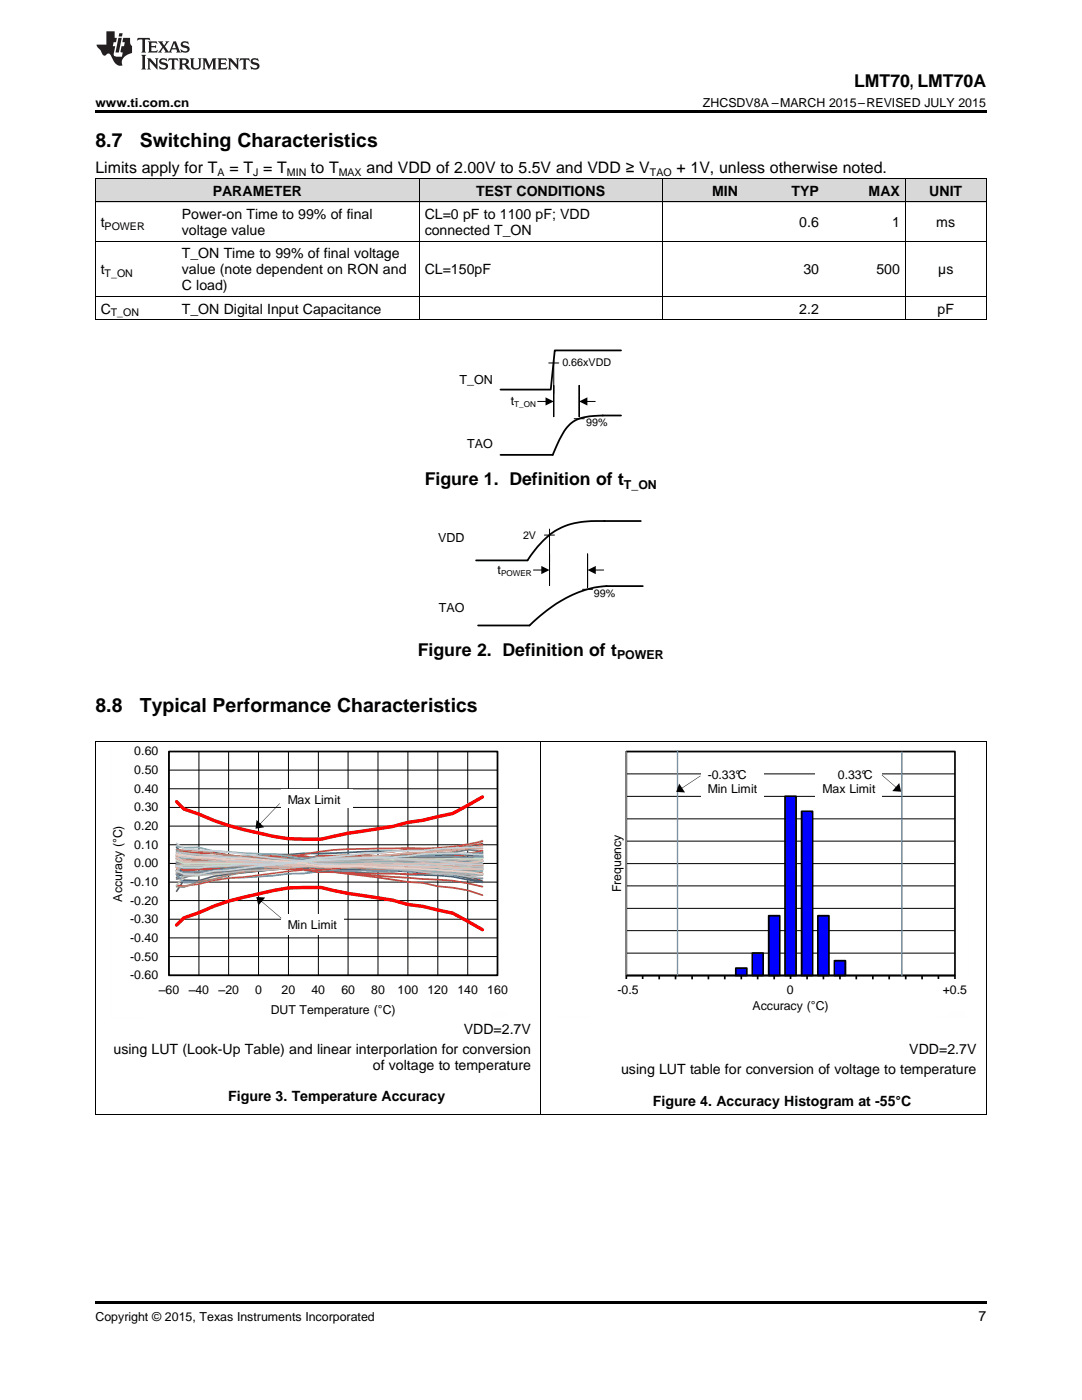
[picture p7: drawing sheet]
<svg xmlns="http://www.w3.org/2000/svg" width="216mm" height="279mm" viewBox="0 0 216 279" stroke-linecap="round" stroke-linejoin="round" font-family="sans-serif">
<g fill="#d8d8d8">
<path d="M19 35.7h16.2v4.7h-16.2z"/>
<path d="M35.2 35.7h48.5v4.7h-48.5z"/>
<path d="M83.7 35.7h48.5v4.7h-48.5z"/>
<path d="M132.2 35.7h16.1v4.7h-16.1z"/>
<path d="M148.3 35.7h16.2v4.7h-16.2z"/>
<path d="M164.5 35.7h16.2v4.7h-16.2z"/>
<path d="M180.7 35.7h16.1v4.7h-16.1z"/>
</g>
<path d="M19 259.7h177.8v.5h-177.8z" fill="#000"/>
<g fill="none" stroke="#000" stroke-width=".2">
<path d="M19.1 148.1v74.4M33.7 150h65.6v44.6h-65.6zM33.7 157.4h65.6M33.7 153.7h65.6M39.7 150v44.6M45.6 150v44.6M51.6 150v44.6M57.6 150v44.6M63.5 150v44.6M69.5 150v44.6M75.4 150v44.6M81.4 150v44.6"/>
<path d="M87.4 150v44.6M93.3 150v44.6M107.9 148.1v74.4M196.8 148.1v74.4M33.7 179.7h65.6M33.7 176h65.6M33.7 172.3h65.6M33.7 168.6h65.6M33.7 164.9h65.6M33.7 161.1h65.6M33.7 190.9h65.6M33.7 187.2h65.6"/>
<path d="M33.7 183.5h65.6M19 222.4h177.8"/>
</g>
<path d="M33.7 150h65.6v44.6h-65.6z" fill="none" stroke="#000" stroke-width=".34"/>
<path d="M96.3 170.9l-3-.1-3 .3-5.9-.2-3 .2-9-.2-2.9-.2h-6l-3 1-5.9-.1-6 .3-3-.2-2.9 .2-3-.2-3-1.8-1.5 1.4" fill="none" stroke="#637a35" stroke-width=".34"/>
<path d="M35.2 169.1l1.5 1.4 6 .4 5.9 .7 6 .2 5.9 .5 9 .2 5.9 .3h6l3-.2 2.9 .2 3-.2 3-.6 3-.1" fill="none" stroke="#2e517b" stroke-width=".34"/>
<path d="M35.2 169.8l1.5 1 3-.7h3l5.9 .9h11.9l14.9 .6h6l3-.2 2.9 .1 3 .3 3-.5 3-.1" fill="none" stroke="#7e2f2d" stroke-width=".34"/>
<path d="M96.3 170.2a60 60 0 0 1-11.9 .8l-9 .4h-5.9l-6 .3-3-.9-5.9-.1-6 .6-8.9 .4-3 .3-1.5-1" fill="none" stroke="#513d69" stroke-width=".34"/>
<path d="M96.3 168.4l-6 1.1-8.9 .2-17.9 .6h-3l-3 .3-2.9-.1-11.9 .7-3-.2-3 .5-1.5-.7" fill="none" stroke="#2b6f82" stroke-width=".34"/>
<path d="M96.3 168.4l-3 .3-3 .5-14.9 .1a81.4 81.4 0 0 0-14.9 1.2l-3 .7-2.9 .5-6 1.3a94.5 94.5 0 0 0-11.9 .9l-1.5-.1" fill="none" stroke="#a35f27" stroke-width=".34"/>
<path d="M35.2 172.9l1.5 .8 3 .4 5.9 .3 9-.9 2.9-.6 3-.2 3-1.5 6 .1a85.3 85.3 0 0 0 14.9 .2 26.3 26.3 0 0 1 11.9 1.6" fill="none" stroke="#355c8a" stroke-width=".34"/>
<path d="M35.2 172.5l1.5 .7 3-.2 3 .3 5.9-.1 6-.7 2.9 .3 12 .3 2.9 .2h3l6 .5 3-.1 5.9 .3 3 .7 3 1.2" fill="none" stroke="#8c3533" stroke-width=".34"/>
<path d="M35.2 170.6l1.5 .5 3 .1 8.9 .8 6-.3 2.9 .3 20.9 .7 8.9-.1 6 .7 3 1" fill="none" stroke="#70883c" stroke-width=".34"/>
<path d="M35.2 172.2l1.5 .5 3 .1a143.4 143.4 0 0 1 14.9-.2l2.9-.1 6 .8 3-.1 5.9 .3 3-.1 3 .3 3 .1 8.9 .7 6 1.5" fill="none" stroke="#5b4575" stroke-width=".34"/>
<path d="M35.2 172.6l1.5 .8 3-.3 3 .1 2.9-.1 3 .3 6-.3 5.9 .3 3-.7 3-.1 11.9 .2a105.4 105.4 0 0 0 11.9-.3l6 .9" fill="none" stroke="#327d91" stroke-width=".34"/>
<path d="M35.2 173.6l4.5-.2a209.6 209.6 0 0 0 17.8-.1l3 .1 3-.5 17.9 .5 3-.1a40.3 40.3 0 0 1 11.9 1" fill="none" stroke="#b66b2d" stroke-width=".34"/>
<path d="M35.2 173.8l1.5-1.1 6 .1 11.9-.1 2.9 .3a32.9 32.9 0 0 0 12 .9l5.9 .4h3l3 .2a59.2 59.2 0 0 1 14.9 1.6" fill="none" stroke="#3a6497" stroke-width=".34"/>
<path d="M35.2 173.1l1.5-1.9 3 .3 3 .1 2.9-.1 9 .5 5.9 .7 3 .9a361.7 361.7 0 0 0 26.8 2.2l6 1.2" fill="none" stroke="#9a3b39" stroke-width=".34"/>
<path d="M96.3 172.4l-3 .2-3-.5-3 .3-8.9 .3-3-.1-3 .4-2.9-.1-6 .3-3-.4h-5.9l-14.9 1.1h-3l-1.5 1.2" fill="none" stroke="#7a9543" stroke-width=".34"/>
<path d="M96.3 170.6l-3-.2-3 .1a105.8 105.8 0 0 0-14.9 1.3l-5.9 .6-6 .5h-3l-3 .4a150.1 150.1 0 0 0-14.8 1.6l-3 .9-3-.2-1.5 2.3" fill="none" stroke="#644c80" stroke-width=".34"/>
<path d="M96.3 170.7a157.6 157.6 0 0 0-17.9 .8l-6 .2-2.9-.2h-3l-3 .2-3 .9-5.9 .7-6 .5-3-.1-5.9 1-3 .1-1.5-.2" fill="none" stroke="#37899f" stroke-width=".34"/>
<path d="M96.3 172.6l-14.9-.2-9 .1-5.9-.2-3 .1-3 .8-3 .3-2.9-.1-6 .6-5.9-.3-3 .5-3 .1-1.5 .2" fill="none" stroke="#c77532" stroke-width=".34"/>
<path d="M35.2 172.7l1.5-.6 3-.4 5.9 .2 3 .4 6 .1 5.9 .3 3 .6 17.9 .6a88.4 88.4 0 0 1 14.9 1.4" fill="none" stroke="#3f6da3" stroke-width=".34"/>
<path d="M35.2 170.2l1.5-.3 3 .4h3l11.9 1.8 5.9 .5 3 1 17.9 2.4 3 .2 2.9 .7 3 .3 3 .5 3 .9" fill="none" stroke="#a5403e" stroke-width=".34"/>
<path d="M35.2 173.9l1.5-1.2 3 .3a101.8 101.8 0 0 1 14.9-.1l5.9-.1a76.3 76.3 0 0 0 11.9 .3l9 .3 3-.3 2.9 .3 6 .3 3 .9" fill="none" stroke="#84a148" stroke-width=".34"/>
<path d="M96.3 173.5l-3-.4-3-.1-8.9 .4-3-.1-8.9 .4-6 .3-3-.8-3-.2-2.9-.5-17.9 .7-1.5 1" fill="none" stroke="#6c538a" stroke-width=".34"/>
<path d="M35.2 171.3l1.5 .2 3 .1a67.3 67.3 0 0 1 14.9-.1l5.9 .1 3 .6 20.9 .4 5.9 .4h6" fill="none" stroke="#3c93ab" stroke-width=".34"/>
<path d="M35.2 171.4l4.5 .3h3l5.9 .3 11.9-.2 3-.9 6-.2 5.9 .6 6-.2 3 .3h11.9" fill="none" stroke="#d67e36" stroke-width=".34"/>
<path d="M96.3 170l-14.9 1.4-9 .3-5.9 .5-3 .1-3-.6-3 .5-11.9-.4-10.4 .6" fill="none" stroke="#4473ac" stroke-width=".34"/>
<path d="M96.3 170.3l-11.9 1-3-.1a189.3 189.3 0 0 1-17.9 .8l-3 .7-5.9 .4-6-.2-3 .3-8.9 .5-1.5-1" fill="none" stroke="#af4542" stroke-width=".34"/>
<path d="M35.2 172.6l4.5-.1 3-.3 2.9 .2a94.8 94.8 0 0 1 17.9 .8h14.9l3 .1 3 .3h2.9l3-.2 3 .3 3-.3" fill="none" stroke="#8caa4d" stroke-width=".34"/>
<path d="M96.3 169.8l-3-.2-3 .6-3 .1a244.7 244.7 0 0 0-23.8 2.3 77.3 77.3 0 0 0-14.9 1l-5.9 .5-3 .1-3 1-1.5 .2" fill="none" stroke="#725893" stroke-width=".34"/>
<path d="M96.3 171.9l-6 1.3-3 .1-5.9 .5-3-.1-3 .2-3-.2-8.9 .2-3 .4-3 .1-2.9 .4-9 .4-5.9 .8-3 .1-1.5-1.6" fill="none" stroke="#409cb5" stroke-width=".34"/>
<path d="M96.3 169.8l-3 .6-3 1-8.9 .9-3 .1-14.9 1.3-3-.1-11.9 1.4-3 .3-2.9 .4-3 .7-3 .4-1.5-.1" fill="none" stroke="#e2863a" stroke-width=".34"/>
<path d="M96.3 171l-3 1-3 .5-3 .1a84.1 84.1 0 0 1-11.9 .4h-3a294.7 294.7 0 0 0-26.8 .3l-5.9 .7-3 .1-1.5-.3" fill="none" stroke="#487ab6" stroke-width=".34"/>
<path d="M96.3 172.4l-6 1.7a105.3 105.3 0 0 1-11.9 .2h-6l-5.9-.3-3 .1-3-.6a166.9 166.9 0 0 0-14.9-.8l-10.4 .5" fill="none" stroke="#b94946" stroke-width=".34"/>
<path d="M96.3 167.8l-6 2.3-8.9 .6-11.9 1.1a94.2 94.2 0 0 1-12 .8 125.4 125.4 0 0 0-14.8 2.8l-3 .5-3 1.1h-1.5" fill="none" stroke="#94b452" stroke-width=".34"/>
<path d="M96.3 170.9l-3 1.1-3 .6-20.8-.3-6-.3a123.3 123.3 0 0 1-14.9 1.3l-3 .5-2.9 .1-6 .9-1.5-.6" fill="none" stroke="#795d9b" stroke-width=".34"/>
<path d="M35.2 169.6l1.5 2.6 3-1.4 3 .2h2.9l11.9 .7 9-.4a104.3 104.3 0 0 1 11.9-.3l6-.3 2.9-.3 9-.1" fill="none" stroke="#44a5bf" stroke-width=".34"/>
<path d="M96.3 168.8a225.2 225.2 0 0 1-23.9 2.2l-8.9 .4-3-.6a121.3 121.3 0 0 0-14.9 .5l-8.9 .2-1.5 .5" fill="none" stroke="#ef8e3e" stroke-width=".34"/>
<path d="M96.3 171.2h-3l-3-.3h-8.9l-14.9 .5-3-.1a50.7 50.7 0 0 1-14.9 .9l-5.9 .4-3-.6-4.5 .2" fill="none" stroke="#5e88bf" stroke-width=".34"/>
<path d="M96.3 167.9a63.6 63.6 0 0 1-14.9 1.5l-3 .6-11.9 1.2-3-.1-8.9 .4a72.8 72.8 0 0 1-17.9 .3l-1.5 .2" fill="none" stroke="#c25f5d" stroke-width=".34"/>
<path d="M35.2 171l1.5-.4 3 .7 3 .3h2.9l3 .1a55.6 55.6 0 0 1 14.9 .4l3 .3 20.8 .1 3 .2h3l3 .1" fill="none" stroke="#9fbd66" stroke-width=".34"/>
<path d="M35.2 170.6l1.5-.2 6 .8h5.9a68.7 68.7 0 0 0 14.9-.1l3 .3 3 .1 8.9 .1 3-.2 5.9 .4 3-.2 3 .3 3-.1" fill="none" stroke="#876fa6" stroke-width=".34"/>
<path d="M96.3 171.1l-9 .5-2.9-.1a84.5 84.5 0 0 1-12 .6l-8.9 .5a140.1 140.1 0 0 1-17.9 .2l-2.9 .3-3-.3-3 .4-1.5-.1" fill="none" stroke="#5bafc7" stroke-width=".34"/>
<path d="M35.2 170.9l1.5 .4 11.9 .4a420.3 420.3 0 0 0 26.8 .8l6 .2 3-.1 11.9 .1" fill="none" stroke="#f69956" stroke-width=".34"/>
<path d="M35.2 169l1.5 .2 3-.1 3 .8 11.9 .6 5.9 .9 3 1.2 3 .2a448.6 448.6 0 0 0 26.8 1.3l3-.2" fill="none" stroke="#7e9bc7" stroke-width=".34"/>
<path d="M35.2 169.5l4.5 .3a100.4 100.4 0 0 0 14.9 1.5l5.9 .8 3 .5 8.9 .7 3 .1h3a77 77 0 0 0 11.9 .6l3 .5 3 .1" fill="none" stroke="#c97e7d" stroke-width=".34"/>
<path d="M35.2 173.1l1.5-.3 3 .3 8.9-.2h8.9l3-.6 3-.3 3 .3 8.9 .1a76.8 76.8 0 0 1 11.9 .6l3-.1 3 .5 3-.1" fill="none" stroke="#adc583" stroke-width=".34"/>
<path d="M35.2 172.4l4.5-.5 3 .7a92.3 92.3 0 0 0 14.8-.3l3-.1 3-.7 17.9 .4 3 .3 2.9-.1 9 .4" fill="none" stroke="#9a89b2" stroke-width=".34"/>
<path d="M35.2 171.2l1.5-.4 8.9 .9 9 .6 2.9-.1 3 .3 3-.5a105.3 105.3 0 0 0 11.9 0l3 .3h6l2.9-.3 3 .2 3-.1 3-.4" fill="none" stroke="#7cb9ce" stroke-width=".34"/>
<path d="M96.3 169.3h-3l-3 .4-8.9 .5-11.9 1.1a94.1 94.1 0 0 1-12 .7l-2.9 .4-9 .3-5.9-.5-3 .2-1.5 .6" fill="none" stroke="#f6a879" stroke-width=".34"/>
<path d="M35.2 171.4l1.5-1 3 .1 3 .4 5.9 .5a695.2 695.2 0 0 0 35.8 2.2l5.9 .1 3 .2 3-.1" fill="none" stroke="#94aace" stroke-width=".34"/>
<path d="M96.3 172.8a83.9 83.9 0 0 1-11.9-.2h-9l-8.9-.3-3-.2-3 .4h-5.9l-6-.5-8.9 .3-3-.2-1.5 1.7" fill="none" stroke="#cf9493" stroke-width=".34"/>
<path d="M96.3 171.7l-3-.1-3 .3-8.9-.3-17.9 .5-3 .9-5.9 .6-6 .2-3 .4-8.9 .6-1.5 1.9" fill="none" stroke="#b8cc97" stroke-width=".34"/>
<path d="M35.2 174.2l1.5-2.1 3-.1 3-.1 2.9 .2 3-.1 11.9 .6 3-.3h3l3 .4 2.9 .2a121.9 121.9 0 0 1 14.9 1.2l9 .5" fill="none" stroke="#a99cbc" stroke-width=".34"/>
<path d="M35.2 171.5l4.5-.3 3 .4 5.9 .3a73.7 73.7 0 0 0 14.9 1l11.9 .3 11.9 .6 9 .7" fill="none" stroke="#93c2d3" stroke-width=".34"/>
<path d="M35.2 170.8l4.5 .2 3 .7 2.9-.4 11.9 1a77.4 77.4 0 0 0 14.9 .8l3-.1a166.2 166.2 0 0 0 14.9-.3l6-.1" fill="none" stroke="#f6b490" stroke-width=".34"/>
<path d="M35.2 171.8l1.5 .2 6-.1 2.9 .3 3-.1 6 .3 5.9-.1 3 .2 6-.1 8.9-.3 3 .2 8.9 .2 3 .4h3" fill="none" stroke="#a8b8d5" stroke-width=".34"/>
<path d="M35.2 171.5l4.5 .6h3l11.9 1h2.9a70.4 70.4 0 0 1 12-.5h2.9a158.6 158.6 0 0 1 17.9 .6l3 .2 3-.2" fill="none" stroke="#d6a8a8" stroke-width=".34"/>
<path d="M35.2 172.8l10.4-.2 3-.3 17.9 .2 3 .2 5.9-.2 6 .1 3 .2 8.9 .3 3 .4" fill="none" stroke="#c4d4ab" stroke-width=".34"/>
<path d="M35.2 170.1l4.5 .5 8.9 .6 6 .7 20.8 1.2 6 .5 5.9 .8 3 .1 3 .4 3 .3" fill="none" stroke="#b8aec7" stroke-width=".34"/>
<path d="M35.2 170.2l4.5 .8a151 151 0 0 1 20.8 1.5 308.8 308.8 0 0 0 29.8-.1l3-.1 3-.5" fill="none" stroke="#a7ccda" stroke-width=".34"/>
<path d="M35.2 170.4l1.5 .5 3 .4 3-.1 2.9 .7 9 .5h2.9l3 .4 3-.2 14.9-.1 6-.2 2.9 .1 3-.3 3 .1 3-.3" fill="none" stroke="#f6c0a5" stroke-width=".34"/>
<path d="M35.2 168.3l1.5 1 3 .4a122.7 122.7 0 0 1 14.9 1.6l5.9 .5 3 .6 11.9 .5a83.5 83.5 0 0 0 11.9 .3l3 .2 3 .1 3-.2" fill="none" stroke="#bac6dc" stroke-width=".34"/>
<path d="M35.2 171.1l1.5 .9 6 .2a130.9 130.9 0 0 1 14.8 .5 148.7 148.7 0 0 0 17.9 .1l3 .3h3a105.4 105.4 0 0 1 11.9 .3l3 .1" fill="none" stroke="#ddbab9" stroke-width=".34"/>
<path d="M96.3 171.3l-17.9 .2a92.9 92.9 0 0 0-11.9 0h-3l-3 .7-3-.1-2.9 .5-11.9-.3h-6l-1.5-.6" fill="none" stroke="#cedbbc" stroke-width=".34"/>
<path d="M35.2 170.6l1.5 .5 6 .1 2.9 .4 9 .5 5.9-.3 3-.6h6a83.1 83.1 0 0 1 14.9 .6h2.9l6 .7h3" fill="none" stroke="#c6bed1" stroke-width=".34"/>
<path d="M96.3 170.6a60.7 60.7 0 0 0-14.9 .3l-3 .2h-3l-5.9 .4-9 .3-3 .5-2.9 .2h-6l-3 .3h-2.9l-3 .4-3-.1-1.5-.3" fill="none" stroke="#b9d5e0" stroke-width=".34"/>
<path d="M35.2 170.5l4.5 .6 5.9 .4 3-.2a107.2 107.2 0 0 1 14.9 1.5h6a327.7 327.7 0 0 1 26.8 1.6" fill="none" stroke="#f7ccb8" stroke-width=".34"/>
<path d="M96.3 169.1a105.8 105.8 0 0 0-11.9 .7l-6 .1-3 .4h-3l-8.9 .9-3 .6-3 .4-2.9 .3-9 1.2-2.9 .1-3 .7-3-.1-1.5-.6" fill="none" stroke="#c9d2e2" stroke-width=".34"/>
<path d="M96.3 159l-6 3.3-5.9 1.4-3 .4-3 .8-3 .5a83.5 83.5 0 0 0-11.3 2.1 41.7 41.7 0 0 1-15.5-1.9l-3-.8-2.9-1.1-3-1.2-3-1-1.5-1.5M35.2 184.6l1.5-1.4 3-1 3-1.4a89.2 89.2 0 0 1 14.8-3.6l6.6-.1a83.5 83.5 0 0 0 11.3 2.1l3 .5 3 .8 3 .4 5.9 1.3 6 3.3" fill="none" stroke="#f00" stroke-width=".68"/>
<path d="M56.1 157.5h14.2v3.7h-14.2z" fill-rule="evenodd" fill="#fff"/>
<path d="M55.8 160.3l-4.1 4.3zM51.2 163.6l1.5 1.5-1.7 .3z" fill="#000"/>
<path d="M56.1 182.5h12.5v4.1h-12.5z" fill-rule="evenodd" fill="#fff"/>
<path d="M52 179.7l4.1 3.6zM51.2 179l1.7 .1-1.4 1.6z" fill="#000"/>
<path d="M22.2 149.2v53.9M34.8 149.2h69.9M104.7 149.2v46.8M22.2 203.1h6.4M98.3 203.1h6.4" fill="none" stroke="#fefefe" stroke-width=".2" stroke-dasharray=".4 .1" stroke-linecap="butt"/>
<path d="M125 158.9h65.5M125 154.4h65.5M125 150h65.5M125 176.8h65.5M125 172.4h65.5M125 167.9h65.5M125 163.4h65.5M125 190.2h65.5M125 185.7h65.5M125 181.3h65.5" fill="none" stroke="#000" stroke-width=".2"/>
<path d="M125 150h65.5v44.7h-65.5z" fill="none" stroke="#000" stroke-width=".34"/>
<path d="M146.8 193.2h2.2v1.5h-2.2z" fill-rule="evenodd" fill="#00f"/>
<path d="M146.8 193.2h2.2v1.5h-2.2z" fill="none" stroke="#000" stroke-width=".34"/>
<path d="M150.1 190.2h2.2v4.5h-2.2z" fill-rule="evenodd" fill="#00f"/>
<path d="M150.1 190.2h2.2v4.5h-2.2z" fill="none" stroke="#000" stroke-width=".34"/>
<path d="M153.4 182.7h2.2v12h-2.2z" fill-rule="evenodd" fill="#00f"/>
<path d="M153.4 182.7h2.2v12h-2.2z" fill="none" stroke="#000" stroke-width=".34"/>
<path d="M156.6 158.9h2.2v35.8h-2.2z" fill-rule="evenodd" fill="#00f"/>
<path d="M156.6 158.9h2.2v35.8h-2.2z" fill="none" stroke="#000" stroke-width=".34"/>
<path d="M159.9 161.9h2.2v32.8h-2.2z" fill-rule="evenodd" fill="#00f"/>
<path d="M159.9 161.9h2.2v32.8h-2.2z" fill="none" stroke="#000" stroke-width=".34"/>
<path d="M163.2 182.7h2.2v12h-2.2z" fill-rule="evenodd" fill="#00f"/>
<path d="M163.2 182.7h2.2v12h-2.2z" fill="none" stroke="#000" stroke-width=".34"/>
<path d="M166.5 191.7h2.2v3h-2.2z" fill-rule="evenodd" fill="#00f"/>
<g fill="none" stroke="#000" stroke-width=".34">
<path d="M125 195.4v-.7h65.5v.7M128.2 194.7v.7M131.5 194.7v.7M134.8 194.7v.7M138.1 194.7v.7M141.4 194.7v.7M144.6 194.7v.7M147.9 194.7v.7M151.2 194.7v.7M154.5 194.7v.7M157.7 194.7v.7M161 194.7v.7"/>
<path d="M164.3 194.7v.7M166.5 191.7h2.2v3h-2.2zM167.6 194.7v.7M170.9 194.7v.7M174.2 194.7v.7M177.4 194.7v.7M180.7 194.7v.7M184 194.7v.7M187.2 194.7v.7"/>
</g>
<path d="M125 150v44.7" fill="none" stroke="#868686" stroke-width=".25"/>
<path d="M111 148.9v54.1M123.6 148.9h69.9M193.5 148.9v47M111 202.9h6.4M187.1 202.9h6.4" fill="none" stroke="#fefefe" stroke-width=".2" stroke-dasharray=".4 .1" stroke-linecap="butt"/>
<g fill="#fff">
<path d="M121.9 195.4h6.9v4.2h-6.9z" fill-rule="evenodd"/>
<path d="M186.8 195.4h6.7v4.2h-6.7z" fill-rule="evenodd"/>
<path d="M155.7 195.4h4v4.2h-4z" fill-rule="evenodd"/>
</g>
<path d="M135.2 149.8v44.9M180 150v44.8" fill="none" stroke="#4a7ebb" stroke-width=".26"/>
<path d="M139.9 152.5h12.6v7h-12.6z" fill-rule="evenodd" fill="#fff"/>
<path d="M135.8 157.4l4-2.5zM135.5 156.4l1.2 1.8-1.8-.2z" fill="#000"/>
<path d="M162.7 152.5h13.2v7h-13.2z" fill-rule="evenodd" fill="#fff"/>
<path d="M176 154.6l3 2.7zM179.4 156.3l.4 1.7-1.8-.1z" fill="#000"/>
<path d="M106.4 113.8h1.8M109.7 116.8v-6.2v6.2M117.2 117.2v-6.6v6.6M118.7 113.8h1.8M19 148h177.8" fill="none" stroke="#000" stroke-width=".2"/>
<path d="M108 112.9l1.7 .9-1.7 .8zM117.2 113.8l1.7-.9v1.7z" fill="#000"/>
<path d="M99.3 112.3h6.8v3.1h-6.8z" fill-rule="evenodd" fill="#fff"/>
<path d="M107.3 80.1h1.8M110.5 83.2v-6.3v6.3M115.6 83.2v-6.3v6.3M117 80.1h1.8M108.6 106.8h2M109.7 105.6v6.6M116.2 117.6h2" fill="none" stroke="#000" stroke-width=".2"/>
<path d="M123.9 69.9h-13.2l-.8 7.9h-10M120.6 104h7.3M120.7 104h-1.8a14 14 0 0 0-12.8 6.6l-.8 1.2h-10.3M121 117h7.3M121.1 117a23.1 23.1 0 0 0-14 6.5l-1.4 1.3h-10.3" fill="none" stroke="#000" stroke-width=".36"/>
<path d="M108.9 79.3l1.6 .8-1.6 .8zM115.6 80.1l1.6-.8v1.6z" fill="#000"/>
<path d="M101.9 78.6h5v3.2h-5z" fill-rule="evenodd" fill="#fff"/>
<g fill="none" stroke="#000" stroke-width=".2">
<path d="M19 35.6h177.8M19.1 35.7v28.2M83.6 35.7v28.2M132.1 35.7v28.2M180.6 35.7v28.2M196.8 35.7v28.2M19 59.1h177.8M19 48.1h177.8M19 40.3h177.8M19 63.8h177.8M109.5 72.4h2M110.5 71.9v6.6"/>
<path d="M114.6 83.6h2"/>
</g>
<path d="M120.2 82.9h3.7M120.3 82.9a10.8 10.8 0 0 0-6.2 1.5 15.6 15.6 0 0 0-3.8 6.4h-10.4" fill="none" stroke="#000" stroke-width=".36"/>
<path d="M19 22h177.8v.5h-177.8zM19 63.8l.2 .1zM83.6 63.8l.1 .1zM132.1 63.8l.1 .1zM180.6 63.8l.1 .1zM196.7 63.8l.1 .1z" fill="#000"/>
<g fill="#231f20">
<path d="M27.5 7.6l-.1 .5 .4-.2h.6v.1v2.1l-.2 .4h1l-.3-.4v-2.1l.1-.1h.5l.5 .2-.2-.5zM29.5 8.3l.2 .3v1.5l-.2 .4h1.8l.2-.6a1.04 1.04 0 0 1-1.3 .2v-.7h.6l.3 .2v-.6l-.3 .2h-.6v-.6l.8-.1 .4 .3-.2-.5zM31.5 8.3l.9 1.1-.9 1.1h.8l-.2-.2 .5-.7 .4 .7-.2 .2h1.5l-.1-.2 .1-.4h.9l.1 .4-.2 .2h1l-.3-.3-.7-1.9h-.5l-.9 2-.8-1 .9-1h-.8l.1 .3-.3 .5-.4-.6 .2-.2zM34.7 8.6l.4 1h-.7zM36.3 8.4a.63 .63 0 0 0-.2 .7 .63 .63 0 0 0 .6 .4l.6 .2 .1 .2a.75 .75 0 0 1-.7 .4 .75 .75 0 0 1-.6-.5l.1 .7 .1-.1a1.11 1.11 0 0 0 1.5-.6 1.13 1.13 0 0 0-1.2-.8l-.1-.4a1.04 1.04 0 0 1 1.2 .2l-.2-.5-.1 .1-.5-.2zM28.2 10.9l.2 .4v2.2l-.2 .4h1l-.3-.4v-2.2l.3-.4zM29.3 11.6l.3 .4v1.5l-.3 .4h.8l-.2-.4v-1.3l1.5 1.7v-1.9l.2-.4h-.7l.2 .4v.9l-1.1-1.3zM32 11.8a.62 .62 0 0 0-.2 .7 .62 .62 0 0 0 .6 .4l.6 .1 .1 .3a.76 .76 0 0 1-.7 .3 .76 .76 0 0 1-.6-.4l.1 .7 .1-.1a1.11 1.11 0 0 0 1.5-.6 1.13 1.13 0 0 0-1.2-.8l-.1-.4a1.04 1.04 0 0 1 1.2 .2l-.2-.6-.1 .1-.5-.1zM33.7 11.6l-.2 .6a.61 .61 0 0 1 .8-.3v1.6l-.2 .4h.9l-.2-.4v-1.6a.63 .63 0 0 1 .8 .3l-.2-.6zM35.6 11.6l.3 .4v1.5l-.3 .4h1l-.2-.2v-.8l.5 .2a.76 .76 0 0 0 1.2 .7l-1-1a.58 .58 0 0 0 .6-.5 .58 .58 0 0 0-.5-.6zM36.4 11.9h.1a.45 .45 0 0 1 .5 .1 .45 .45 0 0 1 .1 .5l-.7 .2zM37.9 11.6l.2 .2a2.17 2.17 0 0 0 .3 1.9 .99 .99 0 0 0 1.6-.6v-1.1l.2-.4h-.7l.2 .2a1.92 1.92 0 0 1-.2 1.8 .6 .6 0 0 1-.9-.5v-1.1l.2-.4zM40.4 11.6l.2 .4v1.5l-.2 .4h.7l-.2-.4v-1.4l.8 1.8 .8-1.8v1.4l-.2 .4h.9l-.2-.4v-1.5l.2-.4h-.8l-.6 1.5-.6-1.5zM43.4 11.6l.2 .4v1.5l-.2 .4h1.8l.2-.6a1.04 1.04 0 0 1-1.3 .1v-.6h.5l.4 .2v-.6l-.4 .2h-.5v-.7h.8l.3 .3-.1-.6zM45.5 11.6l.2 .4v1.5l-.2 .4h.7l-.2-.4v-1.3l1.5 1.7v-1.9l.2-.4h-.7l.2 .4v.9l-1.1-1.3zM47.9 11.6l-.1 .6a.61 .61 0 0 1 .8-.3v1.6l-.3 .4h1l-.3-.4 .1-1.6a.63 .63 0 0 1 .7 .3l-.1-.6zM50.2 11.8a.62 .62 0 0 0-.2 .7 .62 .62 0 0 0 .6 .4l.6 .1 .2 .3a.76 .76 0 0 1-.8 .3 .76 .76 0 0 1-.6-.4l.1 .7 .2-.1a1.11 1.11 0 0 0 1.5-.6 1.13 1.13 0 0 0-1.3-.8l-.1-.4a1.04 1.04 0 0 1 1.2 .2l-.1-.6-.2 .1-.5-.1z"/>
<path d="M21.2 6.3v2.6h-1.9l.1 .4 .7 .9a.91 .91 0 0 0 1 .8 .56 .56 0 0 1 .5-.3 .56 .56 0 0 1 .5 .3l.4 .8a1.53 1.53 0 0 0 1.9 1.2 1.54 1.54 0 0 1 1-2.1l.9-.3v-1.4a1.52 1.52 0 0 1-.3-1.6h-1.4l-.2 .8h.5l-.2 .8h-.4l-.2 1v.2l.4 .1-.2 .8a1.93 1.93 0 0 1-1.6-.3l.3-1.8h-.5l.2-.8h.4l.2-.8h-.4v-1.3zM23.6 7.6l-.6 2.9h.7l.6-2.9zM23.8 6.6l-.1 .7h.6l.2-.7z"/>
</g>
<g font-size="3.9">
<text x="19" y="29.3">8.7</text>
<text x="27.9" y="29.3">Switching Characteristics</text>
<text x="19" y="142.1">8.8</text>
<text x="27.9" y="142.1">Typical Performance Characteristics</text>
</g>
<g font-size="3.5">
<text x="170.4" y="17.3">LMT70, LMT70A</text>
<text x="84.7" y="96.8">Figure 1. Definition of t</text>
<text x="83.4" y="130.8">Figure 2. Definition of t</text>
</g>
<g font-size="3.2">
<text x="19" y="34.4">Limits apply for T</text>
<text x="45.8" y="34.4">= T = T</text>
<text x="62.1" y="34.4">to T</text>
<text x="73.1" y="34.4">and VDD of 2.00V to 5.5V and VDD ≥ V</text>
<text x="135" y="34.4">+ 1V, unless otherwise noted.</text>
</g>
<g font-size="2.8">
<text x="42.4" y="39.1">PARAMETER</text>
<text x="95" y="39.1">TEST CONDITIONS</text>
<text x="142.1" y="39.1">MIN</text>
<text x="157.9" y="39.1">TYP</text>
<text x="173.3" y="39.1">MAX</text>
<text x="185.4" y="39.1">UNIT</text>
<text x="20.1" y="45.3">t</text>
<text x="36.3" y="43.7">Power-on Time to 99% of final</text>
<text x="36.3" y="46.9">voltage value</text>
<text x="84.7" y="43.7">CL=0 pF to 1100 pF; VDD</text>
<text x="84.7" y="46.9">connected T_ON</text>
<text x="159.5" y="45.3">0.6</text>
<text x="178" y="45.3">1</text>
<text x="186.8" y="45.3">ms</text>
<text x="36.3" y="51.6">T_ON Time to 99% of final voltage</text>
<text x="20.1" y="54.8">t</text>
<text x="36.3" y="54.8">value (note dependent on RON and</text>
<text x="36.3" y="57.9">C load)</text>
<text x="84.7" y="54.8">CL=150pF</text>
<text x="160.3" y="54.8">30</text>
<text x="174.9" y="54.8">500</text>
<text x="187.2" y="54.8">µs</text>
<text x="20.1" y="62.6">C</text>
<text x="36.3" y="62.6">T_ON Digital Input Capacitance</text>
<text x="159.5" y="62.6">2.2</text>
<text x="187.1" y="62.6">pF</text>
<text x="92.5" y="206.4">VDD=2.7V</text>
<text x="22.6" y="210.4">using LUT (Look-Up Table) and linear interporlation for conversion</text>
<text x="74.4" y="213.5">of voltage to temperature</text>
<text x="123.9" y="214.3">using LUT table for conversion of voltage to temperature</text>
<text x="181.4" y="210.4">VDD=2.7V</text>
<text x="45.5" y="219.6">Figure 3. Temperature Accuracy</text>
<text x="130.3" y="220.7">Figure 4. Accuracy Histogram at -55°C</text>
<text x="195.3" y="263.6">7</text>
</g>
<g font-size="2.5">
<text x="19" y="21.4">www.ti.com.cn</text>
<text x="140.3" y="21.4">ZHCSDV8A –MARCH 2015–REVISED JULY 2015</text>
<text x="91.7" y="76.6">T_ON</text>
<text x="101.9" y="80.9">t</text>
<text x="93.2" y="89.4">TAO</text>
<text x="124.5" y="97.5">T_ON</text>
<text x="87.4" y="108.2">VDD</text>
<text x="99.3" y="114.5">t</text>
<text x="87.6" y="122.1">TAO</text>
<text x="123.1" y="131.6">POWER</text>
<text x="26.8" y="154.5">0.50</text>
<text x="26.8" y="150.8">0.60</text>
<text x="141.2" y="155.4">-0.33°C</text>
<text x="167.2" y="155.4">0.33°C</text>
<text x="26.8" y="161.9">0.30</text>
<text x="26.8" y="158.2">0.40</text>
<text x="57.4" y="160.4">Max Limit</text>
<text x="141.2" y="158.3">Min Limit</text>
<text x="164.1" y="158.3">Max Limit</text>
<text x="26.8" y="165.7">0.20</text>
<text x="26.8" y="173.1">0.00</text>
<text x="26.8" y="169.4">0.10</text>
<text x="24.4" y="179.9" transform="rotate(-90 24.4 179.9)">Accuracy (ÉC)</text>
<text x="26" y="176.8">-0.10</text>
<text x="123.9" y="178.1" transform="rotate(-90 123.9 178.1)">Frequency</text>
<text x="26" y="184.3">-0.30</text>
<text x="26" y="180.6">-0.20</text>
<text x="57.4" y="185.4">Min Limit</text>
<text x="26" y="191.7">-0.50</text>
<text x="26" y="188">-0.40</text>
<text x="26" y="195.4">-0.60</text>
<text x="31.7" y="198.5">±60</text>
<text x="37.7" y="198.5">±40</text>
<text x="43.6" y="198.5">±20</text>
<text x="50.9" y="198.4">0</text>
<text x="54" y="202.3">DUT Temperature (ÉC)</text>
<text x="56.2" y="198.4">20</text>
<text x="62.2" y="198.4">40</text>
<text x="68.1" y="198.4">60</text>
<text x="74.1" y="198.4">80</text>
<text x="79.3" y="198.4">100</text>
<text x="85.3" y="198.4">120</text>
<text x="91.3" y="198.4">140</text>
<text x="97.2" y="198.4">160</text>
<text x="123.2" y="198.4">-0.5</text>
<text x="150.1" y="201.5">Accuracy (ÉC)</text>
<text x="157" y="198.4">0</text>
<text x="188.1" y="198.4">+0.5</text>
<text x="19" y="263.6">Copyright © 2015, Texas Instruments Incorporated</text>
</g>
<g font-size="2.1">
<text x="43.4" y="35.1">A</text>
<text x="50.5" y="35.1">J</text>
<text x="57.3" y="35.1">MIN</text>
<text x="67.6" y="35.1">MAX</text>
<text x="129.7" y="35.1">TAO</text>
<text x="20.9" y="45.9">POWER</text>
<text x="20.9" y="55.3">T_ON</text>
<text x="22.1" y="63.1">T_ON</text>
<text x="112.2" y="73.1">0.66xVDD</text>
<text x="117" y="85">99%</text>
<text x="104.4" y="107.6">2V</text>
<text x="118.5" y="119.1">99%</text>
</g>
<g font-size="1.6">
<text x="102.6" y="81.2">T_ON</text>
<text x="100" y="114.9">POWER</text>
</g>
</svg>
